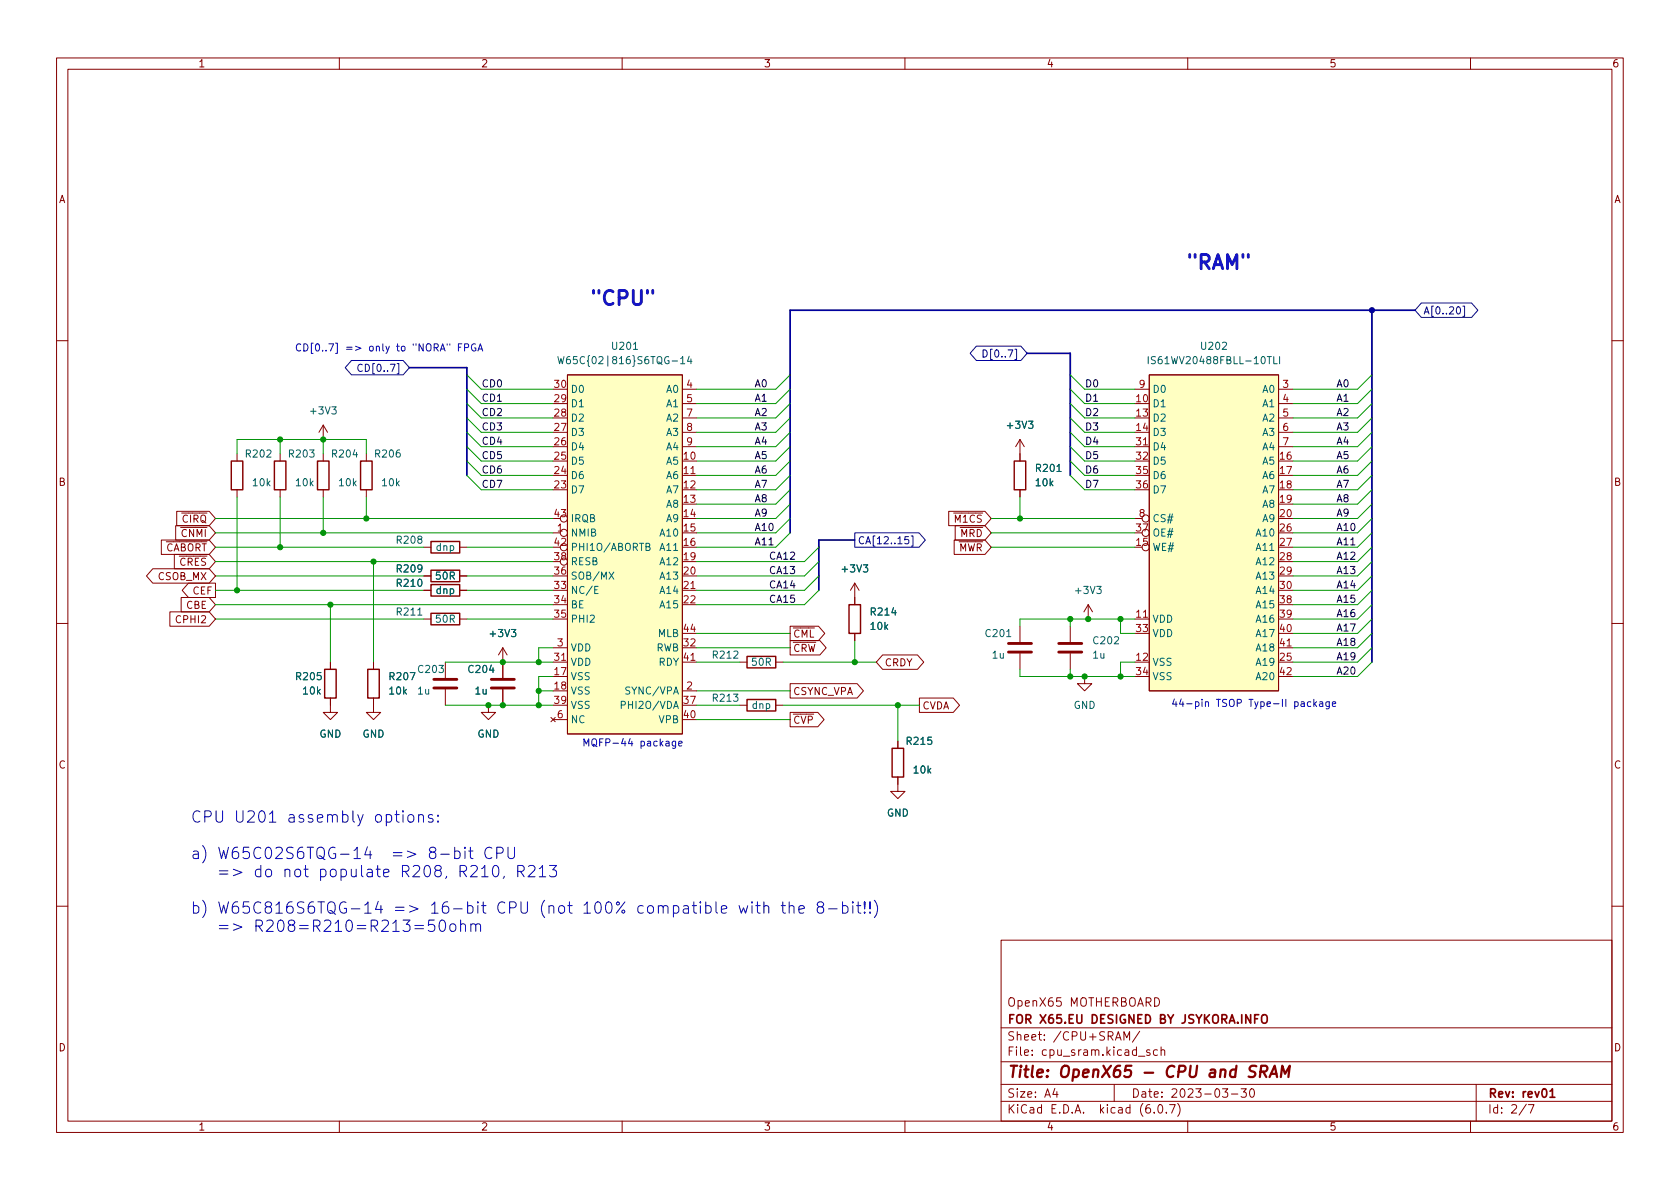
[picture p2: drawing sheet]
<svg xmlns="http://www.w3.org/2000/svg" width="297mm" height="210mm" viewBox="0 0 297 210" stroke-linecap="round" stroke-linejoin="round" font-family="sans-serif">
<g fill="none" stroke="#840000" stroke-width=".18">
<path d="M10 10.2h277v190.1h-277zM12 12.2h273v186.1h-273zM60 10.2v2M110 10.2v2M160 10.2v2M210 10.2v2M260 10.2v2M10 60.2h2M57.1 75.2l-.7 1.2M57.1 75.2v2.5M57.1 75.2l.8 1.2M100.3 66.3h20.3v63.5h-20.3z"/>
<path d="M120.6 68.8h2.6M120.6 71.4h2.6M120.6 73.9h2.6M120.6 76.4h2.6M120.6 79h2.6M180.3 77.7v3.8M180.3 77.7l-.7 1.3M180.3 77.7l.8 1.3M200.7 68.8h2.5M200.7 79h2.5M203.2 66.3h22.9v55.9h-22.9zM226.1 68.8h2.5"/>
<path d="M226.1 71.4h2.5M226.1 73.9h2.5M226.1 76.4h2.5M226.1 79h2.5M285 60.2h2M28.5 95.5h8.5l1.1 1.3-1.1 1.2h-8.5zM30.8 98h6.2l1.1 1.3-1.1 1.3h-6.2zM31.1 93h5.9l1.1 1.2-1.1 1.3h-5.9zM31.2 90.4h5.8l1.1 1.3-1.1 1.3h-5.8zM41.9 80.3v1.2M41.9 86.6v1.3M49.5 80.3v1.2"/>
<path d="M49.5 86.6v1.3M57.1 80.3v1.2M57.1 86.6v1.3M64.8 80.3v1.2M64.8 86.6v1.3M74.9 96.8h1.3M81.3 96.8h1.2M97.8 94.2h1.3M120.6 84.1h2.6M167.7 90.4h6.4l1.2 1.3-1.2 1.3h-6.4zM168.7 95.5h5.4l1.2 1.3-1.2 1.2h-5.4zM168.9 93h5.2l1.2 1.2-1.2 1.3h-5.2z"/>
<path d="M180.3 86.6v1.3M200.7 91.7h1.2M10 110.2h2M27 100.6h10l1.1 1.2-1.1 1.3h-10l-1.1-1.3zM30 108.2h7l1.1 1.3-1.1 1.2h-7zM32 105.7h5l1.1 1.2-1.1 1.3h-5zM33.3 103.1h4.8v2.6h-4.8l-1.1-1.3zM58.4 117.1v1.3M66 117.1v1.3M74.9 104.4h1.3M74.9 109.5h1.3M74.9 101.8h1.3"/>
<path d="M78.7 117.1v2.8M81.3 104.4h1.2M81.3 109.5h1.2M81.3 101.8h1.2M88.9 114.5v5.4M88.9 114.5l-.8 1.3M88.9 114.5l.8 1.3M97.8 114.5h2.5M97.8 117.1h2.5M120.6 104.4h2.6M120.6 117.1h2.6M130.8 117.1h1.3"/>
<path d="M137.2 117.1h1.2M139.7 113.3h5.3l1.1 1.2-1.1 1.3h-5.3zM139.7 110.7h5l1.1 1.3-1.1 1.3h-5zM151.1 103.1l-.7 1.3M151.1 103.1v3.8M151.1 112v1.3M151.1 103.1l.8 1.3M156.1 115.8h6.1l1.1 1.3-1.1 1.3h-6.1l-1.2-1.3zM180.3 110.7v2.8M180.3 115.6v2.8M189.2 110.7v2.8M189.2 115.6v2.8"/>
<path d="M191.8 119.6v1.3h1.2l-1.2 1.3-1.3-1.3h1.3M192.4 106.9l-.8 1.3M192.4 106.9v2.6M192.4 106.9l.8 1.3M200.7 109.5h2.5M226.1 114.5h2.5M285 110.2h2M58.4 123.4v2.6h1.3l-1.3 1.2-1.3-1.2h1.3M66 123.4v2.6h1.3l-1.3 1.2-1.2-1.2h1.2M78.7 121.9v2.8M86.4 124.7v1.3h1.2l-1.2 1.2-1.3-1.2h1.3M88.9 121.9v2.8"/>
<path d="M97.4 126.9l.8 .7M97.8 127.2h2.5M98.2 126.9l-.8 .7M120.6 122.2h2.6M130.8 124.7h1.3M137.2 124.7h1.2M139.7 126h4.9l1.1 1.2-1.1 1.3h-4.9zM139.7 120.9h11.9l1.1 1.3-1.1 1.2h-11.9zM158.7 137.4v2.5h1.3l-1.3 1.3-1.2-1.3h1.2M158.7 131.1v1.2M162.6 123.4h5.9l1.2 1.3-1.2 1.3h-5.9zM10 160.2h2"/>
<path d="M177 166.3h108v32h-108zM204.1 176.4a.76 .76 0 0 1 .9 .8 .76 .76 0 0 1-.9 .7zM285 160.2h2M60 198.3v2M110 198.3v2M160 198.3v2M177 194.8h108M177 191.8h108M177 187.8h108M177 181.8h108M186.5 192.5l-.4 1h1M186.9 193v1"/>
<path d="M197 191.8v3M197.2 183.9l.5-1.5 .5 1.5M198.7 183.9v-1.5l.5 1.1 .5-1.1v1.5M201.3 186.8h1.1M201.5 182.4l-1.3 1.9M203.3 185.7l-.4-.1-.2 .2 .1 .3 .5 .1v.4h-.6M204.1 196.7v.1M204.6 185.7l-.4-.1-.3 .3v.4l.2 .3h.5M204.9 195.4l.2-.1a.81 .81 0 0 1 .6 .7 .81 .81 0 0 1-.3 .8h-.2a.81 .81 0 0 1-.6-.6 .81 .81 0 0 1 .3-.8zM205.3 185.8l.2-.2 .4 .1v.9M205.3 185.1v1.5M206.2 196.7v.1"/>
<path d="M206.8 195.3h1l-.7 1.5M208.2 195.1a1.72 1.72 0 0 1 0 2.3M210 198.3v2M216.1 192.5h1l-.5 .6 .4 .1v.7l-.2 .1h-.4l-.3-.1M217.7 193.5h1.2M219.4 192.5h1l-.5 .6 .4 .1v.7l-.2 .1h-.5l-.2-.1M221.1 192.7l.2-.2a.81 .81 0 0 1 .6 .7 .81 .81 0 0 1-.3 .8h-.2a.81 .81 0 0 1-.3-1.3zM260 198.3v2M261 191.8v6.5M269.9 195.3l-1.3 1.9M270.2 195.3h1l-.6 1.5"/>
<circle cx="99.7" cy="94.2" r=".63"/>
<circle cx="99.7" cy="96.8" r=".63"/>
<circle cx="99.7" cy="91.7" r=".63"/>
<circle cx="99.7" cy="99.3" r=".63"/>
<circle cx="202.6" cy="94.2" r=".63"/>
<circle cx="202.6" cy="91.7" r=".63"/>
<circle cx="202.6" cy="96.8" r=".63"/>
</g>
<path d="M222.6 179.4h-.8v1.5M223.1 179.6a.5 .5 0 0 1 .6-.2 .5 .5 0 0 1 .4 .5v.5a.5 .5 0 0 1-.5 .6 .5 .5 0 0 1-.5-.6zM221.8 180.1h.5M274.1 193l.4-.5v1.5M274.1 194h.8" fill="none" stroke="#840000" stroke-width=".3"/>
<path d="M222.1 188.6a.85 .85 0 0 0-1 .1 .45 .45 0 0 0 .2 .7l.3 .1a.49 .49 0 0 1 .4 .5 .49 .49 0 0 1-.5 .5l-.7-.1M222.9 189.5h.7a.55 .55 0 0 0 .5-.5 .55 .55 0 0 0-.3-.5h-.8l-.2 2M223.3 189.5l.6 1M224.5 190.5l.9-2 .4 2M224.7 189.9h1M226.5 190.5l.2-2 .5 1.4 .8-1.4-.2 2" fill="none" stroke="#840000" stroke-width=".4"/>
<g fill="#ffffc2" stroke="#ffffc2" stroke-width=".18">
<path d="M100.3 66.3h20.3v63.5h-20.3z"/>
<path d="M203.2 66.3h22.9v55.9h-22.9z"/>
</g>
<g fill="none" stroke="#006464" stroke-width=".18">
<path d="M98.6 63.1l.3 1.2 .3-.9 .2 .9 .3-1.2M120.3 64.3h.8M121.9 63l-.3 .9h.7M122.2 63.5v.8M203 63.1v1.2M204.3 63.1h-.5l-.2 .2 .1 .3 .5 .2v.4l-.2 .1h-.4M225.2 63.1v1.2h.6M226.2 63.1v1.2M114.2 96.7l.6-.1 .1-.2-.1-.2-.6-.1v1.2h.5l.2-.1v-.3l-.3-.2M105.1 104.3h.5M105.8 103.7h-.7v1.3h.7M107.7 101.2l.8 1.2"/>
<path d="M108.5 101.2l-.8 1.2M109.8 124.7l.7-.1 .1-.2-.1-.3-.7-.1v1.3"/>
</g>
<g fill="none" stroke="#840000" stroke-width=".25">
<path d="M40.9 81.5h2v5.1h-2zM48.5 81.5h2v5.1h-2zM56.1 81.5h2.1v5.1h-2.1zM63.8 81.5h2v5.1h-2zM76.2 95.8h5.1v2h-5.1zM179.3 81.5h2.1v5.1h-2.1zM57.4 118.4h2v5h-2zM65 118.4h2.1v5h-2.1zM76.2 108.5h5.1v2h-5.1zM76.2 100.8h5.1v2.1h-5.1zM76.2 103.4h5.1v2h-5.1zM132.1 116.1h5.1v2h-5.1z"/>
<path d="M150.1 106.9h2v5.1h-2zM132.1 123.7h5.1v2h-5.1zM157.7 132.3h2.1v5.1h-2.1z"/>
</g>
<path d="M178.3 115.3h4.1M178.3 113.8h4.1M187.2 115.3h4.1M187.2 113.8h4.1M76.7 121.7h4.1M76.7 120.1h4.1M86.9 121.7h4M86.9 120.1h4" fill="none" stroke="#840000" stroke-width=".51"/>
<path d="M251.3 53.6h8.9l1.1 1.3-1.1 1.2h-8.9l-1.1-1.2zM257.6 54.4l.2-.1a.68 .68 0 0 1 .4 .6 .68 .68 0 0 1-.4 .6l-.2-.1-.1-.4zM258.7 54.1h.3v1.8h-.3M62.1 63.7h9.2l1.1 1.3-1.1 1.3h-9.2l-1.1-1.3zM64.1 64.5a.6 .6 0 0 0-.9 .5 .6 .6 0 0 0 .6 .7l.3-.1M172.6 61.2h7.9l1.1 1.3-1.1 1.2h-7.9l-1.1-1.2zM173.8 61.9a.64 .64 0 0 1 .7 .6 .64 .64 0 0 1-.7 .6zM151.1 94.2h11.4l1.1 1.3-1.1 1.3h-11.4zM160.6 94.9h-.6v.6l.1-.1h.5l.1 .2-.1 .4-.1 .2-.5-.2M161.1 94.8h.3v1.8h-.3" fill="none" stroke="#000084" stroke-width=".18"/>
<g fill="none" stroke="#0000c2" stroke-width=".18">
<path d="M81.1 61.4h.4M81.7 60.8h-.6v1.3M82.1 61.5l.6-.1 .2-.2-.1-.3-.7-.1v1.3M84.1 60.9a.59 .59 0 0 0-.8 .5 .59 .59 0 0 0 .8 .6v-.5h-.2M84.5 62.1l.4-1.3 .4 1.3M84.6 61.7h.6M117.8 131.1h.4l.1 .8M118.3 131.4h-.4l-.2 .2 .2 .3h.4M119.5 131.1v1l-.3 .2h-.3M119.5 131.1h-.4l-.2 .2 .1 .6h.5M120 131.5l.6-.1-.1-.3h-.3l-.2 .2 .1 .6h.4M231.8 124.1h-.4l-.2 .2 .1 .6h.5"/>
<path d="M232.3 123.7v1.2M232.4 124.4l.4 .5M232.8 124.1l-.5 .5M233.3 124.1h.5l.1 .8M233.9 124.4h-.4l-.2 .2 .2 .3h.4M235 124.1v1l-.2 .3-.3-.1M235 124.1h-.3l-.3 .2 .1 .6h.5M235.6 124.5l.6-.1-.1-.3h-.3l-.2 .2v.6h.5M71.3 143.4l-.1 .1 .1 .1 .1-.1-.1-.1v.2M71.3 144v1.4M72.3 144.1a.54 .54 0 0 1 .9 .3v.6a.54 .54 0 0 1-.6 .4 .54 .54 0 0 1-.5-.4v-.6zM74 144.2a.5 .5 0 0 1 .9 .1v1.1"/>
<path d="M74 144v1.4M76.5 144.1l-.5-.1-.3 .3 .1 .3 .7 .2 .1 .2-.1 .3-.2 .1-.6-.1M77.4 145.2l.1 .1-.1 .1v-.1v-.1v.2M77.4 144.1l.1 .1-.1 .1v-.1v-.1v.2M80.4 150.6l.6-.1 .4 .4v.5l-.2 .3-.2 .1-.6-.1M80.4 149.8v2M82.2 149.8l-.1 .1 .1 .1 .1-.1-.1-.1v.2M82.2 150.5v1.3M82.9 150.5h.7M83.2 149.8v1.7l.1 .2 .3 .1M83.3 153.2l.2-.2h.5a.54 .54 0 0 1 .3 .9l-1.1 1.1h1.2M85.2 153.6l.5-.6v2"/>
<path d="M85.2 155h1.1M87 150a.8 .8 0 0 0-1 0 .8 .8 0 0 0-.3 1 .75 .75 0 0 0 .4 .7 .75 .75 0 0 0 .9-.1M87.4 153.1a.47 .47 0 0 1 .7 .3 1.03 1.03 0 0 1-.6 1.6 1.33 1.33 0 0 1-.1-1.9zM87.8 150.9h.8a.54 .54 0 0 0 .4-.6 .54 .54 0 0 0-.4-.5h-.8v2M89.2 154.9l-.2 .4M89.8 149.8v1.6l.4 .4 .6-.1 .2-.3v-1.6M91.5 154.1h.8a.54 .54 0 0 0 .4-.5 .54 .54 0 0 0-.4-.6h-.8v2M92 154.1l.7 .9M93.4 153.2l.3-.2h.5a.54 .54 0 0 1 .3 .9l-1.1 1.1h1.2M95.4 153.6l.5-.6v2M95.4 155h1.1M97.2 153h1.2l-.7 .8a.54 .54 0 0 1 .7 .4v.5l-.2 .2-.8 .1-.2-.1"/>
<path d="M133 159.5l-.1 .1 .1 .1 .1-.1-.1-.1v.2M133.9 159.5v1.7l.1 .2 .4 .1M135.1 159.5v2M138.4 159.5v1.7l.1 .2 .4 .1M139.5 159.5v2M149 159.5v2M150.8 159.5l-.1 .1 .1 .1 .1-.1-.1-.1v.2M151.7 159.5v1.7l.1 .2 .4 .1M152.9 159.5v1.2l.1-1.1-.1-.1-.1 .1 .1 1.1M153.8 159.5v1.2l.1-1.1-.1-.1-.1 .1 .1 1.1M154.6 159.2a2.29 2.29 0 0 1 0 3M73.4 163.7h1.5"/>
<path d="M73.4 164.2h1.5M76.8 162.7h-1l-.1 1 .3-.2 .7 .1 .2 .2-.1 .7-.3 .2h-.5l-.3-.2M77.8 162.9a.48 .48 0 0 1 .5-.2 .48 .48 0 0 1 .4 .4 1.03 1.03 0 0 1-.6 1.6 1.22 1.22 0 0 1-.3-1.8zM79.6 163.6a.54 .54 0 0 1 .6-.2 .54 .54 0 0 1 .4 .4v.5a.54 .54 0 0 1-.5 .4 .54 .54 0 0 1-.6-.4zM81.4 163.6a.5 .5 0 0 1 .9 .1v1M81.4 162.7v2M83.3 163.6a.5 .5 0 0 1 .8 .1v1M83.3 163.4v1.3M84.1 163.7l.3-.3 .5 .1 .1 1.2M130.7 160.1l.4 1.4 .3-1 .4 1 .4-1.4M133 160.1v1.4M133.6 160.1h.8"/>
<path d="M135.1 160.3a.5 .5 0 0 1 .8 .1v1.1M138.1 160.1h.8M139.5 160.3a.5 .5 0 0 1 .9 .1v1.1M141.3 160.8l.9-.2-.1-.4-.6-.1-.2 .3 .1 1 .1 .1 .6-.1M144.9 160.3l-.2-.1a.41 .41 0 0 1-.2-.4 .41 .41 0 0 1 .4-.3l.5 .1a.41 .41 0 0 1 .2 .4 .41 .41 0 0 1-.3 .3l-.6 .1-.2 .3v.4l.4 .4h.4l.3-.4v-.4l-.3-.4M146.5 160.7h1.5M149 160.2l.5-.1 .4 .4v.6l-.2 .3-.2 .1-.5-.1M150.8 160.1v1.4M151.4 160.1h.8M152.9 161.3l.1 .1-.1 .1-.1-.1 .1-.1v.2M153.8 161.3l.1 .1-.1 .1-.1-.1 .1-.1v.2"/>
</g>
<path d="M242.6 54.9v62.2M250.2 54.9h-110.5v39.3M72.4 65h10.1v19.1M181.6 62.5h7.6v21.6M151.1 95.5h-6.3v8.9" fill="none" stroke="#000084" stroke-width=".3"/>
<g fill="none" stroke="#009600" stroke-width=".18">
<path d="M49.5 77.7v2.6M57.1 77.7v2.6M82.5 76.4l2.6 2.6h12.7M82.5 79l2.6 2.5h12.7M82.5 68.8l2.6 2.6h12.7M82.5 73.9l2.6 2.5h12.7M82.5 66.3l2.6 2.5h12.7M82.5 71.4l2.6 2.5h12.7M139.7 76.4l-2.5 2.6h-14M139.7 79l-2.5 2.5h-14M139.7 68.8l-2.5 2.6h-14M139.7 73.9l-2.5 2.5h-14"/>
<path d="M139.7 66.3l-2.5 2.5h-14M139.7 71.4l-2.5 2.5h-14M189.2 76.4l2.6 2.6h8.9M189.2 79l2.6 2.5h8.9M189.2 68.8l2.6 2.6h8.9M189.2 73.9l2.6 2.5h8.9M189.2 66.3l2.6 2.5h8.9M189.2 71.4l2.6 2.5h8.9M242.6 76.4l-2.6 2.6h-11.4M242.6 79l-2.6 2.5h-11.4M242.6 68.8l-2.6 2.6h-11.4M242.6 73.9l-2.6 2.5h-11.4"/>
<path d="M242.6 66.3l-2.6 2.5h-11.4M242.6 71.4l-2.6 2.5h-11.4M38.1 91.7h59.7M38.1 96.8h36.8M38.1 99.3h59.7M38.1 94.2h59.7M41.9 80.3v-2.6h22.9v2.6M41.9 87.9v16.5M49.5 87.9v8.9M57.1 87.9v6.3M64.8 87.9v3.8M66 99.3v17.8"/>
<path d="M82.5 96.8h15.3M82.5 81.5l2.6 2.6h12.7M82.5 84.1l2.6 2.5h12.7M139.7 89.1l-2.5 2.6h-14M139.7 94.2l-2.5 2.6h-14M139.7 81.5l-2.5 2.6h-14M139.7 84.1l-2.5 2.5h-14M139.7 91.7l-2.5 2.5h-14M139.7 86.6l-2.5 2.5h-14M144.8 96.8l-2.6 2.5h-19M144.8 99.3l-2.6 2.5h-19M175.3 91.7h25.4"/>
<path d="M175.3 96.8h25.4M175.3 94.2h25.4M180.3 87.9v3.8M189.2 81.5l2.6 2.6h8.9M189.2 84.1l2.6 2.5h8.9M242.6 89.1l-2.6 2.6h-11.4M242.6 94.2l-2.6 2.6h-11.4M242.6 96.8l-2.6 2.5h-11.4M242.6 81.5l-2.6 2.6h-11.4M242.6 84.1l-2.6 2.5h-11.4M242.6 91.7l-2.6 2.5h-11.4M242.6 99.3l-2.6 2.5h-11.4"/>
<path d="M242.6 86.6l-2.6 2.5h-11.4M38.1 104.4h36.8M38.1 109.5h36.8M38.1 106.9h59.7M38.1 101.8h36.8M58.4 106.9v10.2M78.7 117.1h19.1M82.5 104.4h15.3M82.5 109.5h15.3M82.5 101.8h15.3M97.8 114.5h-2.6v2.6M97.8 119.6h-2.6v5.1"/>
<path d="M123.2 114.5h16.5M123.2 117.1h7.6M123.2 112h16.5M138.4 117.1h16.5M144.8 101.8l-2.6 2.6h-19M144.8 104.4l-2.6 2.5h-19M151.1 113.3v3.8M180.3 118.4v1.2h20.4M189.2 109.5v1.2M189.2 118.4v1.2M198.1 109.5v2.5h2.6M200.7 109.5h-20.4v1.2"/>
<path d="M200.7 117.1h-2.6v2.5M242.6 101.8l-2.6 2.6h-11.4M242.6 106.9l-2.6 2.6h-11.4M242.6 112l-2.6 2.5h-11.4M242.6 114.5l-2.6 2.6h-11.4M242.6 117.1l-2.6 2.5h-11.4M242.6 104.4l-2.6 2.5h-11.4M242.6 109.5l-2.6 2.5h-11.4M78.7 124.7h19.1M95.2 122.2h2.6M123.2 124.7h7.6M123.2 122.2h16.5"/>
<path d="M123.2 127.2h16.5M138.4 124.7h24.2M158.7 124.7v6.4"/>
</g>
<g fill="#009600" stroke="#009600" stroke-width=".18">
<circle cx="95.2" cy="117.1" r=".46"/>
<circle cx="95.2" cy="122.2" r=".46"/>
<circle cx="95.2" cy="124.7" r=".46"/>
<circle cx="151.1" cy="117.1" r=".46"/>
<circle cx="64.8" cy="91.7" r=".46"/>
<circle cx="57.1" cy="94.2" r=".46"/>
<circle cx="66" cy="99.3" r=".46"/>
<circle cx="49.5" cy="96.8" r=".46"/>
<circle cx="57.1" cy="77.7" r=".46"/>
<circle cx="49.5" cy="77.7" r=".46"/>
<circle cx="88.9" cy="117.1" r=".46"/>
<circle cx="88.9" cy="124.7" r=".46"/>
<circle cx="58.4" cy="106.9" r=".46"/>
<circle cx="86.4" cy="124.7" r=".46"/>
<circle cx="41.9" cy="104.4" r=".46"/>
<circle cx="180.3" cy="91.7" r=".46"/>
<circle cx="158.7" cy="124.7" r=".46"/>
<circle cx="189.2" cy="119.6" r=".46"/>
<circle cx="191.8" cy="119.6" r=".46"/>
<circle cx="189.2" cy="109.5" r=".46"/>
<circle cx="192.4" cy="109.5" r=".46"/>
<circle cx="198.1" cy="109.5" r=".46"/>
<circle cx="198.1" cy="119.6" r=".46"/>
</g>
<circle cx="242.6" cy="54.9" r=".46" fill="#000084" stroke="#000084" stroke-width=".18"/>
<g font-size="3.5" fill="#0000c2">
<text x="209.5" y="47.6">&quot;RAM&quot;</text>
<text x="104.1" y="54">&quot;CPU&quot;</text>
</g>
<g font-size="2.8" fill="#0000c2">
<text x="33.7" y="145.5">CPU U201 assembly options:</text>
<text x="33.7" y="151.9">a) W65C02S6TQG-14 =&gt; 8-bit CPU</text>
<text x="36" y="155.1">=&gt; do not populate R208, R210, R213</text>
<text x="33.7" y="161.6">b) W65C816S6TQG-14 =&gt; 16-bit CPU (not 100% compatible with the 8-bit!!)</text>
<text x="36" y="164.8">=&gt; R208=R210=R213=50ohm</text>
</g>
<text font-size="2.8" fill="#840000" x="178" y="190.6">Title: OpenX65 - CPU and SRAM</text>
<g font-size="2.1" fill="#840000">
<text x="178" y="178">OpenX65 MOTHERBOARD</text>
<text x="178" y="184">Sheet: /CPU+SRAM/</text>
<text x="178" y="181">FOR X65.EU DESIGNED BY JSYKORA.INFO</text>
<text x="178" y="186.7">File: cpu_sram.kicad_sch</text>
<text x="178" y="196.9">KiCad E.D.A. kicad (6.0.7)</text>
<text x="178" y="194.1">Size: A4</text>
<text x="200" y="194.1">Date: 2023-03-30</text>
<text x="263" y="194.1">Rev: rev01</text>
<text x="263" y="196.9">Id: 2/7</text>
</g>
<g font-size="1.8" fill="#840000">
<text x="35" y="11.9">1</text>
<text x="85" y="11.9">2</text>
<text x="135" y="11.9">3</text>
<text x="185" y="11.9">4</text>
<text x="235" y="11.9">5</text>
<text x="285" y="11.9">6</text>
<text x="10.3" y="35.9">A</text>
<text x="285.3" y="35.9">A</text>
<text x="10.3" y="85.9">B</text>
<text x="285.3" y="85.9">B</text>
<text x="30.8" y="95">~{CNMI}</text>
<text x="30.9" y="92.4">~{CIRQ}</text>
<text x="167.5" y="92.4">~{M1CS}</text>
<text x="168.4" y="95">~{MRD}</text>
<text x="27.7" y="97.5">~{CABORT}</text>
<text x="30.4" y="100">~{CRES}</text>
<text x="168" y="97.5">~{MWR}</text>
<text x="27.9" y="102.6">CSOB_MX</text>
<text x="32.9" y="107.7">CBE</text>
<text x="34.1" y="105.1">CEF</text>
<text x="31.5" y="110.2">CPHI2</text>
<text x="140.2" y="112.7">~{CML}</text>
<text x="140.2" y="115.3">~{CRW}</text>
<text x="156.4" y="117.8">CRDY</text>
<text x="140.2" y="122.9">CSYNC_VPA</text>
<text x="163" y="125.4">CVDA</text>
<text x="140.2" y="128">~{CVP}</text>
<text x="10.3" y="135.9">C</text>
<text x="285.3" y="135.9">C</text>
<text x="10.3" y="185.9">D</text>
<text x="285.3" y="185.9">D</text>
<text x="35" y="199.9">1</text>
<text x="85" y="199.9">2</text>
<text x="135" y="199.9">3</text>
<text x="185" y="199.9">4</text>
<text x="235" y="199.9">5</text>
<text x="285" y="199.9">6</text>
</g>
<g font-size="1.8" fill="#000084">
<text x="251.6" y="55.6">A[0..20]</text>
<text x="64.3" y="65.7">CD[0..7]</text>
<text x="174.8" y="63.2">D[0..7]</text>
<text x="151.6" y="96.2">CA[12..15]</text>
</g>
<g font-size="1.8" fill="#0000c2">
<text x="52.1" y="62.1">CD[0..7] =&gt; only to &quot;NORA&quot; FPGA</text>
<text x="207" y="125">44-pin TSOP Type-II package</text>
<text x="102.9" y="132">MQFP-44 package</text>
</g>
<g font-size="1.8" fill="#006464">
<text x="100.4" y="64.4">W65C{02|816}S6TQG-14</text>
<text x="108.4" y="61.8">U201</text>
<text x="204.1" y="64.4">IS61WV20488FBLL-10TLI</text>
<text x="212.5" y="61.8">U202</text>
<text x="100.8" y="69.5">D0</text>
<text x="117.9" y="69.5">A0</text>
<text x="203.7" y="69.5">D0</text>
<text x="223.3" y="69.5">A0</text>
<text x="55.1" y="73.3">+3V3</text>
<text x="100.8" y="77.1">D3</text>
<text x="100.8" y="74.5">D2</text>
<text x="100.8" y="72">D1</text>
<text x="117.9" y="72">A1</text>
<text x="117.9" y="74.5">A2</text>
<text x="117.9" y="77.1">A3</text>
<text x="178.3" y="75.8">+3V3</text>
<text x="203.7" y="72">D1</text>
<text x="203.7" y="74.5">D2</text>
<text x="203.7" y="77.1">D3</text>
<text x="223.3" y="72">A1</text>
<text x="223.3" y="74.5">A2</text>
<text x="223.3" y="77.1">A3</text>
<text x="43.6" y="80.9">R202</text>
<text x="51.2" y="80.9">R203</text>
<text x="58.8" y="80.9">R204</text>
<text x="66.5" y="80.9">R206</text>
<text x="100.8" y="82.2">D5</text>
<text x="100.8" y="79.6">D4</text>
<text x="117.9" y="82.2">A5</text>
<text x="117.9" y="79.6">A4</text>
<text x="183.3" y="83.4">R201</text>
<text x="203.7" y="79.6">D4</text>
<text x="203.7" y="82.2">D5</text>
<text x="223.3" y="82.2">A5</text>
<text x="223.3" y="79.6">A4</text>
<text x="44.8" y="86">10k</text>
<text x="52.4" y="86">10k</text>
<text x="60" y="86">10k</text>
<text x="67.6" y="86">10k</text>
<text x="100.8" y="87.2">D7</text>
<text x="100.8" y="84.7">D6</text>
<text x="117.9" y="84.7">A6</text>
<text x="117.9" y="87.2">A7</text>
<text x="117.9" y="89.8">A8</text>
<text x="183.2" y="86">10k</text>
<text x="203.7" y="84.7">D6</text>
<text x="203.7" y="87.2">D7</text>
<text x="223.3" y="84.7">A6</text>
<text x="223.3" y="87.2">A7</text>
<text x="223.3" y="89.8">A8</text>
<text x="100.8" y="94.9">NMIB</text>
<text x="100.8" y="92.3">IRQB</text>
<text x="116.9" y="94.9">A10</text>
<text x="117.9" y="92.3">A9</text>
<text x="203.7" y="94.9">OE#</text>
<text x="203.7" y="92.3">CS#</text>
<text x="222.3" y="94.9">A10</text>
<text x="223.3" y="92.3">A9</text>
<text x="70.3" y="96.1">R208</text>
<text x="70.3" y="101.2">R209</text>
<text x="77.1" y="97.4">dnp</text>
<text x="100.8" y="99.9">RESB</text>
<text x="100.8" y="97.4">PHI1O/ABORTB</text>
<text x="116.9" y="97.4">A11</text>
<text x="116.9" y="99.9">A12</text>
<text x="149" y="101.2">+3V3</text>
<text x="203.7" y="97.4">WE#</text>
<text x="222.3" y="97.4">A11</text>
<text x="222.3" y="99.9">A12</text>
<text x="70.3" y="103.8">R210</text>
<text x="77.1" y="102.5">50R</text>
<text x="77.1" y="105">dnp</text>
<text x="100.8" y="105">NC/E</text>
<text x="100.8" y="107.6">BE</text>
<text x="100.8" y="102.5">SOB/MX</text>
<text x="116.9" y="102.5">A13</text>
<text x="116.9" y="105">A14</text>
<text x="116.9" y="107.6">A15</text>
<text x="190.3" y="105">+3V3</text>
<text x="222.3" y="102.5">A13</text>
<text x="222.3" y="105">A14</text>
<text x="222.3" y="107.6">A15</text>
<text x="70.3" y="108.8">R211</text>
<text x="77.1" y="110.1">50R</text>
<text x="86.8" y="112.6">+3V3</text>
<text x="100.8" y="110.1">PHI2</text>
<text x="116.3" y="112.6">MLB</text>
<text x="154" y="111.4">10k</text>
<text x="154.1" y="108.8">R214</text>
<text x="174.4" y="112.6">C201</text>
<text x="193.5" y="113.9">C202</text>
<text x="203.7" y="110.1">VDD</text>
<text x="203.7" y="112.6">VDD</text>
<text x="222.3" y="110.1">A16</text>
<text x="222.3" y="112.6">A17</text>
<text x="74.1" y="119">C203</text>
<text x="83" y="119">C204</text>
<text x="100.8" y="115.2">VDD</text>
<text x="100.8" y="117.7">VDD</text>
<text x="115.9" y="115.2">RWB</text>
<text x="116.4" y="117.7">RDY</text>
<text x="126.2" y="116.5">R212</text>
<text x="133" y="117.7">50R</text>
<text x="175.5" y="116.5">1u</text>
<text x="193.3" y="116.5">1u</text>
<text x="203.7" y="117.7">VSS</text>
<text x="222.3" y="117.7">A19</text>
<text x="222.3" y="115.2">A18</text>
<text x="52.5" y="120.3">R205</text>
<text x="53.7" y="122.8">10k</text>
<text x="68.9" y="122.8">10k</text>
<text x="69" y="120.3">R207</text>
<text x="73.9" y="122.8">1u</text>
<text x="84" y="122.8">1u</text>
<text x="100.8" y="120.3">VSS</text>
<text x="100.8" y="122.8">VSS</text>
<text x="100.8" y="125.3">VSS</text>
<text x="110.6" y="125.3">PHI2O/VDA</text>
<text x="111.1" y="122.8">SYNC/VPA</text>
<text x="126.2" y="124.1">R213</text>
<text x="133" y="125.3">dnp</text>
<text x="189.8" y="125.3">GND</text>
<text x="203.7" y="120.3">VSS</text>
<text x="222.3" y="120.3">A20</text>
<text x="56.5" y="130.4">GND</text>
<text x="64.1" y="130.4">GND</text>
<text x="84.4" y="130.4">GND</text>
<text x="100.8" y="127.9">NC</text>
<text x="116.5" y="127.9">VPB</text>
<text x="160.4" y="131.7">R215</text>
<text x="161.6" y="136.8">10k</text>
<text x="156.8" y="144.4">GND</text>
</g>
<g font-size="1.8" fill="#0f0f0f">
<text x="85.1" y="71">CD1</text>
<text x="85.1" y="68.5">CD0</text>
<text x="133.3" y="71">A1</text>
<text x="133.3" y="68.5">A0</text>
<text x="191.8" y="68.5">D0</text>
<text x="191.8" y="71">D1</text>
<text x="236.2" y="71">A1</text>
<text x="236.2" y="68.5">A0</text>
<text x="85.1" y="73.6">CD2</text>
<text x="85.1" y="76.1">CD3</text>
<text x="133.3" y="76.1">A3</text>
<text x="133.3" y="73.6">A2</text>
<text x="191.8" y="73.6">D2</text>
<text x="191.8" y="76.1">D3</text>
<text x="236.2" y="76.1">A3</text>
<text x="236.2" y="73.6">A2</text>
<text x="85.1" y="78.6">CD4</text>
<text x="85.1" y="83.7">CD6</text>
<text x="85.1" y="81.2">CD5</text>
<text x="133.3" y="81.2">A5</text>
<text x="133.3" y="78.6">A4</text>
<text x="133.3" y="83.7">A6</text>
<text x="191.8" y="81.2">D5</text>
<text x="191.8" y="83.7">D6</text>
<text x="191.8" y="78.6">D4</text>
<text x="236.2" y="81.2">A5</text>
<text x="236.2" y="78.6">A4</text>
<text x="236.2" y="83.7">A6</text>
<text x="85.1" y="86.3">CD7</text>
<text x="133.3" y="86.3">A7</text>
<text x="133.3" y="88.8">A8</text>
<text x="191.8" y="86.3">D7</text>
<text x="236.2" y="88.8">A8</text>
<text x="236.2" y="86.3">A7</text>
<text x="133.3" y="91.3">A9</text>
<text x="133.3" y="93.9">A10</text>
<text x="236.2" y="91.3">A9</text>
<text x="236.2" y="93.9">A10</text>
<text x="133.3" y="96.4">A11</text>
<text x="135.9" y="101.5">CA13</text>
<text x="135.9" y="99">CA12</text>
<text x="236.2" y="96.4">A11</text>
<text x="236.2" y="101.5">A13</text>
<text x="236.2" y="99">A12</text>
<text x="135.9" y="104">CA14</text>
<text x="135.9" y="106.6">CA15</text>
<text x="236.2" y="104">A14</text>
<text x="236.2" y="106.6">A15</text>
<text x="236.2" y="111.7">A17</text>
<text x="236.2" y="109.1">A16</text>
<text x="236.2" y="116.7">A19</text>
<text x="236.2" y="119.3">A20</text>
<text x="236.2" y="114.2">A18</text>
</g>
<g font-size="1.8" fill="#a90000">
<text x="98.1" y="71.1">29</text>
<text x="98.1" y="68.6">30</text>
<text x="121.4" y="68.6">4</text>
<text x="121.4" y="71.1">5</text>
<text x="200.9" y="71.1">10</text>
<text x="201.4" y="68.6">9</text>
<text x="226.8" y="68.6">3</text>
<text x="226.8" y="71.1">4</text>
<text x="98.1" y="76.2">27</text>
<text x="98.1" y="73.7">28</text>
<text x="121.4" y="73.7">7</text>
<text x="121.4" y="76.2">8</text>
<text x="200.9" y="73.7">13</text>
<text x="200.9" y="76.2">14</text>
<text x="226.8" y="73.7">5</text>
<text x="226.8" y="76.2">6</text>
<text x="98.1" y="83.8">24</text>
<text x="98.1" y="81.3">25</text>
<text x="98.1" y="78.7">26</text>
<text x="120.9" y="81.3">10</text>
<text x="120.9" y="83.8">11</text>
<text x="121.4" y="78.7">9</text>
<text x="200.9" y="78.7">31</text>
<text x="200.9" y="81.3">32</text>
<text x="200.9" y="83.8">35</text>
<text x="226.3" y="81.3">16</text>
<text x="226.3" y="83.8">17</text>
<text x="226.8" y="78.7">7</text>
<text x="98.1" y="86.4">23</text>
<text x="120.9" y="86.4">12</text>
<text x="120.9" y="88.9">13</text>
<text x="200.9" y="86.4">36</text>
<text x="226.3" y="86.4">18</text>
<text x="226.3" y="88.9">19</text>
<text x="98.1" y="91.4">43</text>
<text x="98.6" y="94">1</text>
<text x="120.9" y="91.4">14</text>
<text x="120.9" y="94">15</text>
<text x="200.9" y="94">37</text>
<text x="201.4" y="91.4">8</text>
<text x="226.3" y="91.4">20</text>
<text x="226.3" y="94">26</text>
<text x="98.1" y="101.6">36</text>
<text x="98.1" y="99.1">38</text>
<text x="98.1" y="96.5">42</text>
<text x="120.9" y="96.5">16</text>
<text x="120.9" y="99.1">19</text>
<text x="120.9" y="101.6">20</text>
<text x="200.9" y="96.5">15</text>
<text x="226.3" y="96.5">27</text>
<text x="226.3" y="99.1">28</text>
<text x="226.3" y="101.6">29</text>
<text x="98.1" y="104.1">33</text>
<text x="98.1" y="106.7">34</text>
<text x="120.9" y="104.1">21</text>
<text x="120.9" y="106.7">22</text>
<text x="226.3" y="104.1">30</text>
<text x="226.3" y="106.7">38</text>
<text x="98.1" y="109.2">35</text>
<text x="120.9" y="111.8">44</text>
<text x="200.9" y="109.2">11</text>
<text x="200.9" y="111.8">33</text>
<text x="226.3" y="109.2">39</text>
<text x="226.3" y="111.8">40</text>
<text x="98.1" y="119.4">17</text>
<text x="98.1" y="116.8">31</text>
<text x="98.6" y="114.3">3</text>
<text x="120.9" y="114.3">32</text>
<text x="120.9" y="116.8">41</text>
<text x="200.9" y="116.8">12</text>
<text x="200.9" y="119.4">34</text>
<text x="226.3" y="116.8">25</text>
<text x="226.3" y="114.3">41</text>
<text x="226.3" y="119.4">42</text>
<text x="98.1" y="121.9">18</text>
<text x="98.1" y="124.5">39</text>
<text x="120.9" y="124.5">37</text>
<text x="121.4" y="121.9">2</text>
<text x="98.6" y="127">6</text>
<text x="120.9" y="127">40</text>
</g>
</svg>
